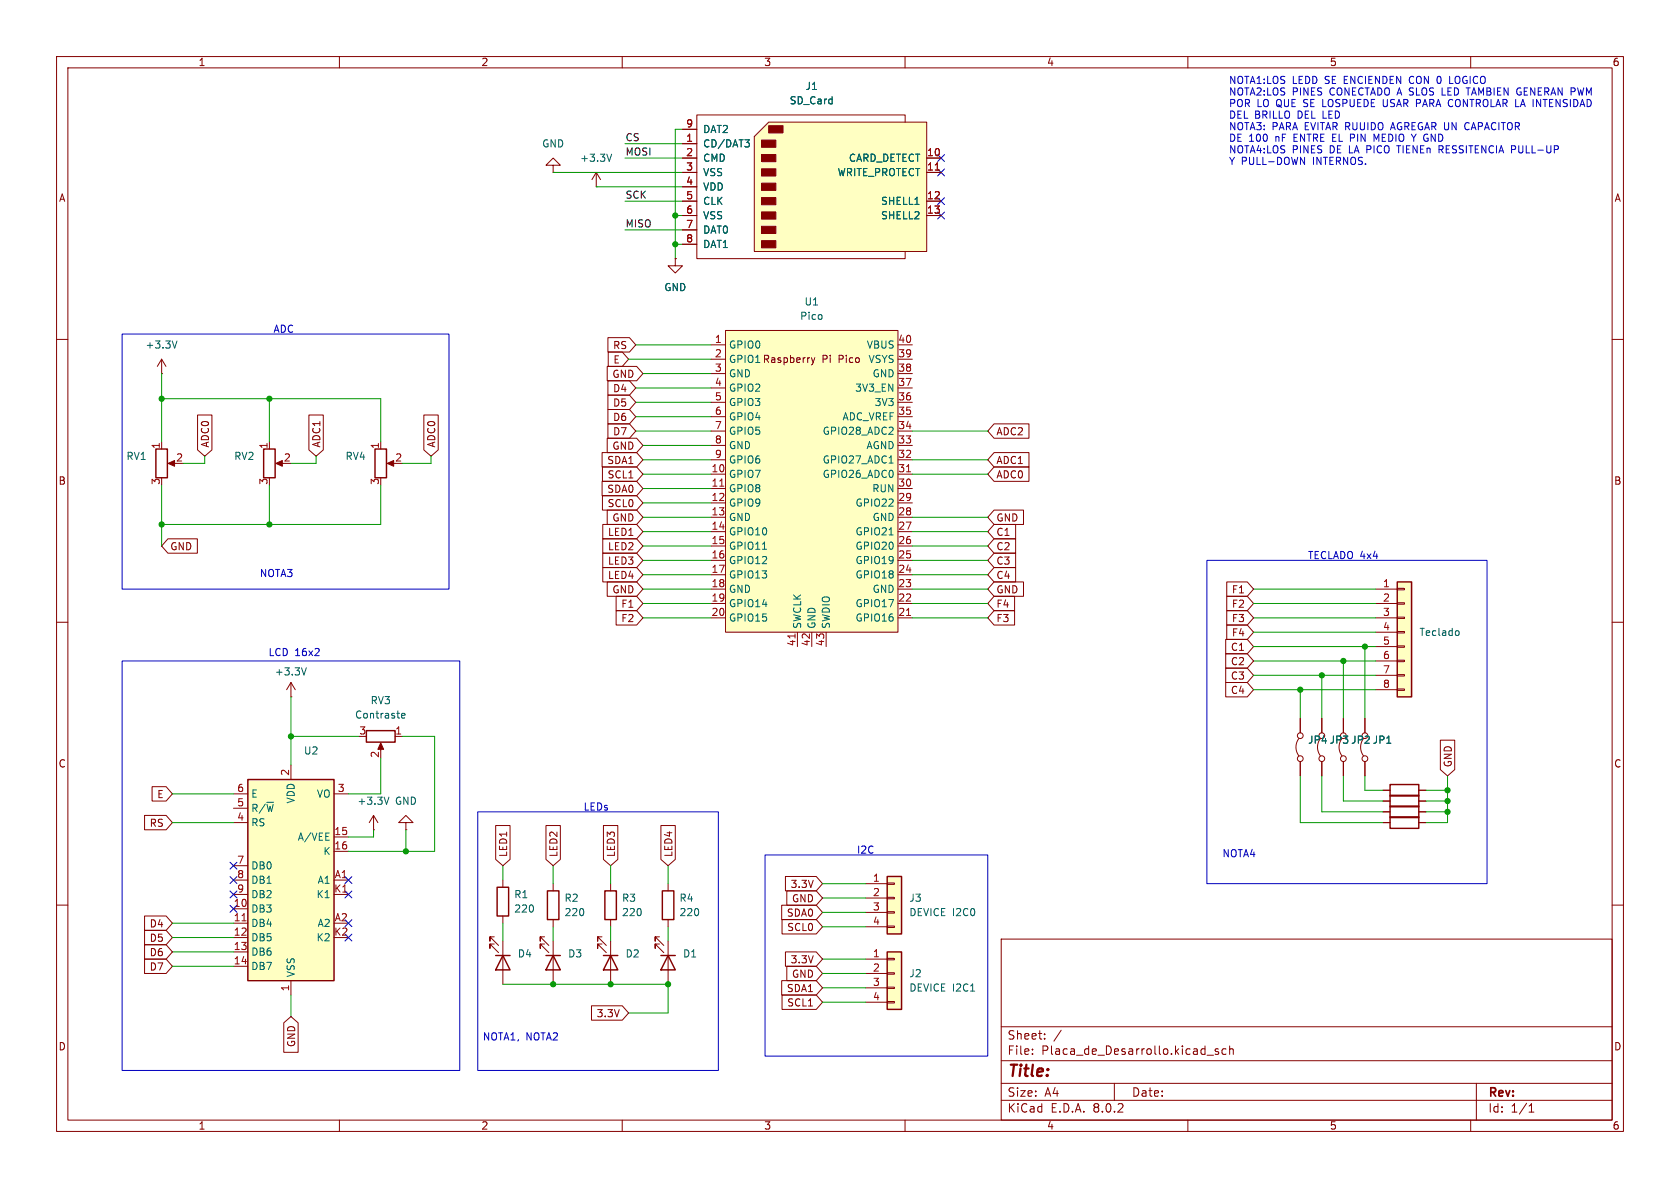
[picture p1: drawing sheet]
<svg xmlns="http://www.w3.org/2000/svg" width="297mm" height="210mm" viewBox="0 0 297 210" stroke-linecap="round" stroke-linejoin="round" font-family="sans-serif">
<g fill="none" stroke="#840000" stroke-width=".18">
<path d="M10 10h277v190h-277zM12 12h273v186h-273zM60 10v2M110 10v2M160 10v2M210 10v2M260 10v2M10 60h2M285 60h2M28.6 66h.1M28.6 63.5l-.8 1.3M28.6 63.5v2.5"/>
<path d="M28.6 63.5l.7 1.3M67.3 78.1v1.3M68.8 81.9h1M10 110h2M285 110h2M51.4 123.2h.1M51.4 120.7l-.7 1.2M51.4 120.7v2.5M51.4 120.7l.8 1.2M67.3 131.7v1M69.8 130.2h1.3M10 160h2"/>
<path d="M66 146.7h.1M66 144.1l-.7 1.3M66 144.1v2.6M66 144.1l.8 1.3M71.8 145.4h1.2l-1.2-1.3-1.3 1.3h1.3v1.3M71.8 146.7h.1M107.9 156.2v1.3M285 160h2M87.4 165.6h-.8v.8v-.8l1.5 1.5M87.4 166.9h-.8v.7v-.7l1.5 1.5M88.9 166.4v7.6M96.3 165.6h-.8v.8v-.8l1.5 1.5"/>
<path d="M96.3 166.9h-.8v.7v-.7l1.5 1.5M97.8 166.4v7.6M106.4 165.6h-.7v.8v-.8l1.5 1.5M106.4 166.9h-.7v.7v-.7l1.5 1.5M107.9 162.6v1.2M107.9 166.4v7.6M177 166h108v32h-108zM60 198v2M110 198v2M160 198v2M177 194.5h108M177 191.5h108"/>
<path d="M177 187.5h108M177 181.5h108M182.5 186.3v.1M182.5 185.5v.1M184.7 183.6v.1M184.7 182.8v.1M187.6 182.1l-1.3 2M197 191.5v3M210 198v2M213.4 186.5h1.1M215.4 185.5l-.4-.1-.2 .2 .1 .2 .5 .2v.3h-.6M216.7 185.5l-.4-.1-.3 .3v.4l.2 .2h.5"/>
<path d="M217.4 185.5l.2-.1 .4 .1v.9M217.4 184.9v1.5M260 198v2M261 191.5v6.5M270.3 196.6h.9M270.3 195.5l.4-.4v1.5"/>
</g>
<path d="M31.3 60.3l-.4 1.2M54.2 118.1l-.5 1.2M71 126.5l.6-.1-.1-.2-.3-.1-.2 .2 .1 .6h.4M68.8 140.9l-.5 1.3" fill="none" stroke="#006464" stroke-width=".18"/>
<g fill="#840000" stroke="#840000" stroke-width=".18">
<path d="M68.5 81.9l1.1-.5v1z"/>
<path d="M67.3 131.3l.5 1.2h-1z"/>
</g>
<path d="M66.3 79.4h2v5.1h-2zM64.8 129.2h5v2h-5zM106.9 157.5h2.1v5.1h-2.1zM87.6 168.9h2.6M88.9 168.9l1.3 2.6h-2.6zM96.5 168.9h2.6M97.8 168.9l1.3 2.6h-2.6zM106.7 168.9h2.5M107.9 168.9l1.3 2.6h-2.5z" fill="none" stroke="#840000" stroke-width=".25"/>
<path d="M156.8 154.9h2.6v10.2h-2.6z" fill="#ffffc2"/>
<path d="M47.6 78.1v1.3M49.1 81.9h1.1M153 156.2h3.8M153 158.8h3.8M156.8 158.6h1.3v.3h-1.3zM156.8 156.1h1.3v.2h-1.3zM153 161.3h3.8M153 163.8h3.8M156.8 163.7h1.3v.3h-1.3zM156.8 161.2h1.3v.2h-1.3z" fill="none" stroke="#840000" stroke-width=".18"/>
<path d="M46.6 79.4h2v5.1h-2zM156.8 154.9h2.6v10.2h-2.6z" fill="none" stroke="#840000" stroke-width=".25"/>
<path d="M48.8 81.9l1.1-.5v1z" fill="#840000" stroke="#840000" stroke-width=".18"/>
<path d="M43.8 137.8h15.3v35.6h-15.3z" fill="#ffffc2"/>
<path d="M27.6 79.4h2v5.1h-2zM43.8 137.8h15.3v35.6h-15.3zM87.9 156.8h2v5.1h-2zM96.8 157.5h2v5.1h-2zM117.1 157.5h2v5.1h-2zM116.8 168.9h2.6M118.1 168.9l1.3 2.6h-2.6z" fill="none" stroke="#840000" stroke-width=".25"/>
<g fill="none" stroke="#840000" stroke-width=".18">
<path d="M28.6 78.1v1.3M30.1 81.9h1M51.4 135.3v2.5M41.3 140.3h2.5M41.3 145.4h2.5M41.3 142.9h2.5M41.3 153h2.5M41.3 155.6h2.5M41.3 158.1h2.5M59.1 148h2.5M59.1 150.5h2.5M59.1 140.3h2.5"/>
<path d="M59.1 155.6h2.5M59.1 158.1h2.5M88.9 155.6v1.2M97.8 156.2v1.3M118.1 156.2v1.3M41.3 160.7h2.5M41.3 163.2h2.5M41.3 165.7h2.5M41.3 168.3h2.5M41.3 170.8h2.5M51.4 173.4v2.5M88.9 161.9v1.3"/>
<path d="M97.8 162.6v1.2M116.6 165.6h-.8v.8v-.8l1.5 1.5M116.6 166.9h-.8v.7v-.7l1.5 1.5M118.1 162.6v1.2M118.1 166.4v7.6"/>
</g>
<path d="M42.8 162.8h.7" fill="none" stroke="#a90000" stroke-width=".18"/>
<path d="M29.7 81.9l1.2-.5v1z" fill="#840000" stroke="#840000" stroke-width=".18"/>
<path d="M156.8 168.3h2.6v10.1h-2.6z" fill="#ffffc2"/>
<path d="M119.4 45.7v1.3h1.2l-1.2 1.3-1.3-1.3h1.3M119.4 45.7h.1M153 169.5h3.8M153 172.1h3.8M153 174.6h3.8M153 177.2h3.8M156.8 177h1.3v.3h-1.3zM156.8 174.5h1.3v.3h-1.3zM156.8 172h1.3v.2h-1.3zM156.8 169.4h1.3v.3h-1.3z" fill="none" stroke="#840000" stroke-width=".18"/>
<path d="M156.8 168.3h2.6v10.1h-2.6z" fill="none" stroke="#840000" stroke-width=".25"/>
<path d="M133.3 24.1l2.6-2.5h27.9v22.9h-30.5z" fill="#ffffc2"/>
<g fill="#840000" stroke="#840000" stroke-width=".18">
<path d="M134.6 42.5h2.6v1.3h-2.6z"/>
<path d="M134.6 40h2.6v1.3h-2.6z"/>
<path d="M134.6 37.5h2.6v1.2h-2.6z"/>
<path d="M134.6 34.9h2.6v1.3h-2.6z"/>
<path d="M134.6 32.4h2.6v1.3h-2.6z"/>
<path d="M134.6 29.8h2.6v1.3h-2.6z"/>
<path d="M134.6 27.3h2.6v1.3h-2.6z"/>
<path d="M134.6 24.8h2.6v1.2h-2.6z"/>
<path d="M135.9 22.2h2.5v1.3h-2.5z"/>
</g>
<g fill="none" stroke="#840000" stroke-width=".18">
<path d="M97.8 29.2h1.3l-1.3-1.3-1.3 1.3h1.3v1.3M97.8 30.5h.1M105.4 33h.1M105.4 30.5l-.8 1.3M105.4 30.5v2.5M105.4 30.5l.8 1.3M120.6 25.4h2.6M120.6 27.9h2.6M120.6 30.5h2.6M120.6 35.6h2.6M120.6 38.1h2.6M120.6 33h2.6"/>
<path d="M120.6 22.9h2.6M133.3 24.1l2.6-2.5h27.9v22.9h-30.5zM160 21.6v-1.3h-36.8v25.4h36.8v-1.2M163.8 27.9h2.6M163.8 30.5h2.6M163.8 35.6h2.6M163.8 38.1h2.6M120.6 40.6h2.6M120.6 43.2h2.6M237.2 130.6a2.54 2.54 0 0 0 0 3M237.5 127v2.5M237.5 134.6v2.6"/>
<circle cx="237.5" cy="130" r=".51"/>
<circle cx="237.5" cy="134.1" r=".51"/>
</g>
<path d="M108.1 27.2l-.4 1.3M131.7 24.7h.8l-.5 .5M132.2 25.2l.3 .2v.3l-.3 .3" fill="none" stroke="#006464" stroke-width=".18"/>
<path d="M165.3 30.1h.8" fill="none" stroke="#a90000" stroke-width=".18"/>
<path d="M247 102.9h2.6v20.3h-2.6z" fill="#ffffc2"/>
<g fill="none" stroke="#840000" stroke-width=".18">
<path d="M243.2 104.1h3.8M243.2 106.7h3.8M243.2 109.2h3.8M243.2 111.8h3.8M243.2 114.3h3.8M243.2 116.8h3.8M243.2 119.4h3.8M247 119.3h1.3v.2h-1.3zM247 116.7h1.3v.3h-1.3zM247 114.2h1.3v.2h-1.3zM247 111.6h1.3v.3h-1.3zM247 109.1h1.3v.2h-1.3z"/>
<path d="M247 106.6h1.3v.2h-1.3zM247 104h1.3v.3h-1.3zM229.6 130.6a2.54 2.54 0 0 0 0 3M229.9 127v2.5M229.9 134.6v2.6M233.4 130.6a2.54 2.54 0 0 0 0 3M233.7 127v2.5M233.7 134.6v2.6M241 130.6a2.54 2.54 0 0 0 0 3M241.3 127v2.5M241.3 134.6v2.6M243.2 121.9h3.8"/>
<path d="M244.5 139.7h1.2M247 121.8h1.3v.2h-1.3zM250.8 139.7h1.3M244.5 141.6h1.2M244.5 145.4h1.2M244.5 143.5h1.2M250.8 141.6h1.3M250.8 145.4h1.3M250.8 143.5h1.3"/>
<circle cx="229.9" cy="130" r=".51"/>
<circle cx="229.9" cy="134.1" r=".51"/>
<circle cx="233.7" cy="130" r=".51"/>
<circle cx="233.7" cy="134.1" r=".51"/>
<circle cx="241.3" cy="134.1" r=".51"/>
<circle cx="241.3" cy="130" r=".51"/>
</g>
<path d="M247 102.9h2.6v20.3h-2.6zM245.7 138.7h5.1v2h-5.1zM245.7 140.6h5.1v2h-5.1zM245.7 144.4h5.1v2h-5.1zM245.7 142.5h5.1v2h-5.1z" fill="none" stroke="#840000" stroke-width=".25"/>
<path d="M257.5 111.5l.3 .1 .2 .1-.1 .5-.4 .1" fill="none" stroke="#006464" stroke-width=".18"/>
<path d="M128.3 58.4h30.4v53.4h-30.4z" fill="#ffffc2"/>
<g fill="none" stroke="#840000" stroke-width=".18">
<path d="M120.6 25.4h2.6M120.6 27.9h2.6M120.6 30.5h2.6M120.6 35.6h2.6M120.6 38.1h2.6M120.6 33h2.6M120.6 22.9h2.6M163.8 27.9h2.6M163.8 30.5h2.6M163.8 35.6h2.6M163.8 38.1h2.6M107.5 59.7h3.8l1.1 1.3-1.1 1.2h-3.8z"/>
<path d="M119.4 45.7h.1M120.6 40.6h2.6M120.6 43.2h2.6M128.3 58.4h30.4v53.4h-30.4zM34.9 73.4h2.6v6.1l-1.3 1.1-1.3-1.1zM54.6 73.4h2.6v6.1l-1.3 1.1-1.3-1.1zM74.9 73.4h2.6v6.1l-1.3 1.1-1.3-1.1zM107.3 77.5h5.3l1.1 1.2-1.1 1.3h-5.3zM107.3 64.8h5.3l1.1 1.2-1.1 1.3h-5.3zM107.5 69.8h3.8l1.1 1.3-1.1 1.3h-3.8zM107.5 74.9h3.8l1.1 1.3-1.1 1.3h-3.8zM107.5 67.3h3.8l1.1 1.3-1.1 1.3h-3.8z"/>
<path d="M107.5 72.4h3.8l1.1 1.3-1.1 1.2h-3.8zM107.5 62.2h2.5l1.1 1.3-1.1 1.3h-2.5zM125.7 61h2.6M125.7 63.5h2.6M125.7 66h2.6M125.7 78.7h2.6M125.7 76.2h2.6M125.7 73.7h2.6M125.7 71.1h2.6M125.7 68.6h2.6M143.4 63.2l.4 .9M143.8 64.1l-.4 .4"/>
<path d="M144.1 63.2l-.3 .9M158.7 61h2.6M158.7 63.5h2.6M158.7 66h2.6M158.7 78.7h2.6M158.7 76.2h2.6M158.7 73.7h2.6M158.7 71.1h2.6M158.7 68.6h2.6M175.7 74.9h6.2v2.6h-6.2l-1.1-1.3zM29.7 95.2h5.2v2.6h-5.2l-1.1-1.3zM106.4 85.1h6.2l1.1 1.3-1.1 1.2h-6.2z"/>
<path d="M106.4 80h6.2l1.1 1.3-1.1 1.3h-6.2zM106.5 82.5h6.1l1.1 1.3-1.1 1.3h-6.1zM106.5 87.6h6.1l1.1 1.3-1.1 1.3h-6.1zM106.6 97.8h6l1.1 1.3-1.1 1.2h-6zM106.6 92.7h6l1.1 1.3-1.1 1.3h-6zM106.6 95.2h6l1.1 1.3-1.1 1.3h-6zM107.3 90.2h5.3l1.1 1.2-1.1 1.3h-5.3zM125.7 83.8h2.6M125.7 86.4h2.6M125.7 88.9h2.6M125.7 91.4h2.6M125.7 94h2.6"/>
<path d="M125.7 96.5h2.6M125.7 99.1h2.6M125.7 81.3h2.6M158.7 83.8h2.6M158.7 86.4h2.6M158.7 88.9h2.6M158.7 91.4h2.6M158.7 94h2.6M158.7 96.5h2.6M158.7 99.1h2.6M158.7 81.3h2.6M175.7 90.2h5.2v2.5h-5.2l-1.1-1.3z"/>
<path d="M175.7 82.5h6.2v2.6h-6.2l-1.1-1.3zM175.7 80h6.2v2.6h-6.2l-1.1-1.3zM175.7 92.7h3.8v2.6h-3.8l-1.1-1.3zM175.7 95.2h3.8v2.6h-3.8l-1.1-1.3zM175.7 97.8h3.8v2.5h-3.8l-1.1-1.2zM106.6 100.3h6l1.1 1.3-1.1 1.3h-6zM107.3 102.9h5.3l1.1 1.2-1.1 1.3h-5.3zM108.9 107.9h3.7l1.1 1.3-1.1 1.3h-3.7zM108.9 105.4h3.7l1.1 1.3-1.1 1.3h-3.7zM125.7 101.6h2.6M125.7 104.1h2.6M125.7 106.7h2.6"/>
<path d="M125.7 109.2h2.6M141 111.8v2.5M143.5 111.8v2.5M146 111.8v2.5M158.7 101.6h2.6M158.7 104.1h2.6M158.7 106.7h2.6M158.7 109.2h2.6M175.7 100.3h3.8v2.6h-3.8l-1.1-1.3zM175.7 102.9h5.2v2.5h-5.2l-1.1-1.3zM175.7 105.4h3.7v2.6h-3.7l-1.1-1.3zM175.7 107.9h3.7v2.6h-3.7l-1.1-1.3z"/>
<path d="M216.7 113h3.8l1.1 1.3-1.1 1.3h-3.8zM216.7 118.1h3.8l1.1 1.3-1.1 1.3h-3.8zM216.7 115.6h3.8l1.1 1.2-1.1 1.3h-3.8zM216.9 102.9h3.6l1.1 1.2-1.1 1.3h-3.6zM216.9 107.9h3.6l1.1 1.3-1.1 1.3h-3.6zM216.9 105.4h3.6l1.1 1.3-1.1 1.3h-3.6zM216.9 110.5h3.6l1.1 1.3-1.1 1.2h-3.6zM26.9 139.1h2.5l1.1 1.2-1.1 1.3h-2.5zM216.7 120.6h3.8l1.1 1.3-1.1 1.3h-3.8zM229.9 127v2.5M229.9 134.6v2.6M233.7 127v2.5"/>
<path d="M233.7 134.6v2.6M237.5 127v2.5M237.5 134.6v2.6M241.3 127v2.5M241.3 134.6v2.6M244.5 139.7h1.2M250.8 139.7h1.3M254.6 130.8h2.6v5.2l-1.3 1.2-1.3-1.2zM25.6 144.1h3.8l1.1 1.3-1.1 1.3h-3.8zM87.6 145.9h2.6v6l-1.3 1.1-1.3-1.1zM96.5 145.9h2.6v6l-1.3 1.1-1.3-1.1zM106.7 145.9h2.5v6l-1.3 1.1-1.2-1.1z"/>
<path d="M116.8 145.9h2.6v6l-1.3 1.1-1.3-1.1zM138.9 154.9h5.4l1.1 1.3-1.1 1.3h-5.4zM139.1 157.5h5.2l1.1 1.3-1.1 1.2h-5.2zM244.5 141.6h1.2M244.5 145.4h1.2M244.5 143.5h1.2M250.8 141.6h1.3M250.8 145.4h1.3M250.8 143.5h1.3M25.6 169.5h3.8l1.1 1.3-1.1 1.3h-3.8zM25.6 167h3.8l1.1 1.3-1.1 1.2h-3.8zM25.6 164.5h3.8l1.1 1.2-1.1 1.3h-3.8z"/>
<path d="M25.6 161.9h3.8l1.1 1.3-1.1 1.3h-3.8zM104.6 177.8h5.4l1.1 1.3-1.1 1.2h-5.4zM138.2 160h6.1l1.1 1.3-1.1 1.3h-6.1zM138.2 173.4h6.1l1.1 1.2-1.1 1.3h-6.1zM138.3 175.9h6l1.1 1.3-1.1 1.2h-6zM138.3 162.6h6l1.1 1.2-1.1 1.3h-6zM138.9 168.3h5.4l1.1 1.2-1.1 1.3h-5.4zM139.1 170.8h5.2l1.1 1.3-1.1 1.3h-5.2zM50.2 180.8l1.2-1.1 1.3 1.1v5.2h-2.5z"/>
</g>
<path d="M165.3 30.1h.8M127.2 85.9h.8M160.3 83.4h.7M140.6 112.1v.7M160.3 108.8h.7" fill="none" stroke="#a90000" stroke-width=".18"/>
<path d="M131.7 24.7h.8l-.5 .5M132.2 25.2l.3 .2v.3l-.3 .3M134.8 97.1h.7M157.2 94.6h.7M157.2 81.9h.7" fill="none" stroke="#006464" stroke-width=".18"/>
<g fill="none" stroke="#0000c2" stroke-width=".18">
<path d="M244.5 17.6v1l.3 .3M256.3 13.5v1.3h.6M229.9 27.8l.7 1.3v-1.3M243.3 24.6l-.4-.9v1.3M254.4 25.8v1.2M254.4 26.4h.5M254.7 26.4l.4 .6M259 22.6l.4 .3M259.4 21.7l-.4 .3M21.6 59.1h57.8v45h-57.8zM213.4 99.1h49.5v57.1h-49.5zM21.6 116.8h59.7v72.4h-59.7z"/>
<path d="M84.5 143.5h42.5v45.7h-42.5zM135.3 151.1h39.3v35.6h-39.3z"/>
</g>
<g fill="none" stroke="#009600" stroke-width=".18">
<path d="M97.8 30.5h22.8M105.4 33h15.2M110.5 35.6h10.1M110.5 25.4h10.1M110.5 27.9h10.1M119.4 38.1h1.2M120.6 22.9h-1.2v22.8M110.5 40.6h10.1M119.4 43.2h1.2M28.6 66v12.1M28.6 70.5h38.7v7.6M47.6 70.5v7.6"/>
<path d="M111.1 63.5h14.6M112.4 73.7h13.3M112.4 68.6h13.3M112.4 61h13.3M112.4 71.1h13.3M112.4 76.2h13.3M113.7 66h12M113.7 78.7h12M161.3 76.2h13.3M28.6 85.7v10.8M36.2 80.6v1.3h-3.8M47.6 85.7v7"/>
<path d="M55.9 80.6v1.3h-4.5M67.3 85.7v7h-38.7M76.2 80.6v1.3h-5.1M113.7 86.4h12M113.7 88.9h12M113.7 81.3h12M113.7 83.8h12M113.7 94h12M113.7 96.5h12M113.7 99.1h12M113.7 91.4h12M161.3 81.3h13.3"/>
<path d="M161.3 83.8h13.3M161.3 94h13.3M161.3 96.5h13.3M161.3 99.1h13.3M161.3 91.4h13.3M113.7 104.1h12M113.7 101.6h12M113.7 109.2h12M113.7 106.7h12M161.3 104.1h13.3M161.3 101.6h13.3M161.3 109.2h13.3"/>
<path d="M161.3 106.7h13.3M221.6 104.1h21.6M221.6 109.2h21.6M221.6 106.7h21.6M221.6 116.8h21.6M221.6 111.8h21.6M221.6 114.3h21.6M221.6 119.4h21.6M233.7 119.4v7.6M237.5 116.8v10.2M241.3 114.3v12.7M51.4 130.2h12.1"/>
<path d="M51.4 123.2v12.1M67.3 134v6.3h-5.7M71.1 130.2h5.7v20.3h-15.2M221.6 121.9h21.6M229.9 137.2v8.2h14.6M229.9 121.9v5.1M233.7 137.2v6.3h10.8M237.5 137.2v4.4h7M241.3 137.2v2.5h3.2M252.1 139.7h3.8M255.9 137.2v8.2h-3.8M30.5 140.3h10.8"/>
<path d="M30.5 145.4h10.8M66 146.7v1.3h-4.4M71.8 146.7v3.8M88.9 153v2.6M97.8 153v3.2M107.9 153v3.2M118.1 153v3.2M145.4 158.8h7.6M145.4 156.2h7.6M252.1 143.5h3.8M252.1 141.6h3.8M30.5 163.2h10.8"/>
<path d="M30.5 165.7h10.8M30.5 168.3h10.8M30.5 170.8h10.8M51.4 175.9v3.8M88.9 163.2v3.2M88.9 174h29.2v5.1h-7M97.8 163.8v2.6M107.9 163.8v2.6M118.1 163.8v2.6M145.4 161.3h7.6M145.4 163.8h7.6M145.4 169.5h7.6"/>
<path d="M145.4 174.6h7.6M145.4 172.1h7.6M145.4 177.2h7.6"/>
</g>
<g fill="none" stroke="#000084" stroke-width=".18">
<path d="M165.8 37.5l1.2 1.2M165.8 35l1.2 1.2M165.8 27.3l1.2 1.2M165.8 29.9l1.2 1.2M167 37.5l-1.2 1.2M167 35l-1.2 1.2M167 27.3l-1.2 1.2M167 29.9l-1.2 1.2M40.7 157.5l1.2 1.2M40.7 155l1.2 1.2M40.7 152.4l1.2 1.2M41.9 157.5l-1.2 1.2"/>
<path d="M41.9 155l-1.2 1.2M41.9 152.4l-1.2 1.2M61 155l1.2 1.2M61 157.5l1.2 1.2M62.2 155l-1.2 1.2M62.2 157.5l-1.2 1.2M40.7 160l1.2 1.3M41.9 160l-1.2 1.3M61 165.1l1.2 1.2M61 162.6l1.2 1.2M62.2 165.1l-1.2 1.2M62.2 162.6l-1.2 1.2"/>
</g>
<g fill="#009600" stroke="#009600" stroke-width=".18">
<circle cx="107.9" cy="174" r=".46"/>
<circle cx="118.1" cy="174" r=".46"/>
<circle cx="51.4" cy="130.2" r=".46"/>
<circle cx="28.6" cy="92.7" r=".46"/>
<circle cx="47.6" cy="70.5" r=".46"/>
<circle cx="28.6" cy="70.5" r=".46"/>
<circle cx="47.6" cy="92.7" r=".46"/>
<circle cx="71.8" cy="150.5" r=".46"/>
<circle cx="97.8" cy="174" r=".46"/>
<circle cx="119.4" cy="38.1" r=".46"/>
<circle cx="119.4" cy="43.2" r=".46"/>
<circle cx="255.9" cy="143.5" r=".46"/>
<circle cx="255.9" cy="139.7" r=".46"/>
<circle cx="233.7" cy="119.4" r=".46"/>
<circle cx="229.9" cy="121.9" r=".46"/>
<circle cx="241.3" cy="114.3" r=".46"/>
<circle cx="237.5" cy="116.8" r=".46"/>
<circle cx="255.9" cy="141.6" r=".46"/>
</g>
<text font-size="2.8" fill="#840000" x="178" y="190.9">Title:</text>
<g font-size="2.1" fill="#840000">
<text x="178" y="184">Sheet:</text>
<text x="178" y="186.7">File:</text>
<text x="184.1" y="186.7">Placa_de_Desarrollo.kicad_sch</text>
<text x="178" y="196.9">KiCad</text>
<text x="178" y="194.1">Size:</text>
<text x="184.7" y="194.1">A4</text>
<text x="185.7" y="196.9">E.D.A.</text>
<text x="193.3" y="196.9">8.0.2</text>
<text x="200" y="194.1">Date:</text>
<text x="263" y="194.3">Rev:</text>
<text x="263" y="196.9">Id:</text>
<text x="267.1" y="196.9">1/1</text>
</g>
<g font-size="1.8" fill="#840000">
<text x="35" y="11.9">1</text>
<text x="85" y="11.9">2</text>
<text x="135" y="11.9">3</text>
<text x="185" y="11.9">4</text>
<text x="235" y="11.9">5</text>
<text x="285" y="11.9">6</text>
<text x="10.3" y="35.9">A</text>
<text x="285.3" y="35.9">A</text>
<text x="108.3" y="61.9">RS</text>
<text x="108.3" y="64.5">E</text>
<text x="145.3" y="64.4">Pi</text>
<text x="148.4" y="64.4">Pico</text>
<text x="108.2" y="67">GND</text>
<text x="108.3" y="69.5">D4</text>
<text x="108.3" y="72.1">D5</text>
<text x="108.3" y="77.2">D7</text>
<text x="108.3" y="74.6">D6</text>
<text x="176.1" y="77.2">ADC2</text>
<text x="37.1" y="79.2" transform="rotate(-90 37.1 79.2)">ADC0</text>
<text x="56.8" y="79.2" transform="rotate(-90 56.8 79.2)">ADC1</text>
<text x="77.2" y="79.2" transform="rotate(-90 77.2 79.2)">ADC0</text>
<text x="107.3" y="82.2">SDA1</text>
<text x="108.2" y="79.7">GND</text>
<text x="176.1" y="82.2">ADC1</text>
<text x="10.3" y="85.9">B</text>
<text x="107.3" y="87.3">SDA0</text>
<text x="107.3" y="84.8">SCL1</text>
<text x="107.3" y="89.9">SCL0</text>
<text x="176.1" y="84.8">ADC0</text>
<text x="285.3" y="85.9">B</text>
<text x="107.4" y="94.9">LED1</text>
<text x="108.2" y="92.4">GND</text>
<text x="176.1" y="92.4">GND</text>
<text x="176.1" y="94.9">C1</text>
<text x="30" y="97.5">GND</text>
<text x="107.4" y="100">LED3</text>
<text x="107.4" y="97.5">LED2</text>
<text x="176.1" y="97.5">C2</text>
<text x="176.1" y="100">C3</text>
<text x="107.4" y="102.6">LED4</text>
<text x="108.2" y="105.1">GND</text>
<text x="109.7" y="107.6">F1</text>
<text x="176.1" y="102.6">C4</text>
<text x="176.1" y="105.1">GND</text>
<text x="176.1" y="107.6">F4</text>
<text x="217.7" y="105.1">F1</text>
<text x="217.7" y="107.6">F2</text>
<text x="109.7" y="110.2">F2</text>
<text x="176.1" y="110.2">F3</text>
<text x="217.7" y="110.2">F3</text>
<text x="217.7" y="112.7">F4</text>
<text x="217.5" y="115.3">C1</text>
<text x="217.5" y="117.8">C2</text>
<text x="217.5" y="120.3">C3</text>
<text x="217.5" y="122.9">C4</text>
<text x="10.3" y="135.9">C</text>
<text x="256.9" y="135.7" transform="rotate(-90 256.9 135.7)">GND</text>
<text x="285.3" y="135.9">C</text>
<text x="27.7" y="141.3">E</text>
<text x="26.4" y="146.4">RS</text>
<text x="89.9" y="151.6" transform="rotate(-90 89.9 151.6)">LED1</text>
<text x="98.7" y="151.6" transform="rotate(-90 98.7 151.6)">LED2</text>
<text x="108.9" y="151.6" transform="rotate(-90 108.9 151.6)">LED3</text>
<text x="119.1" y="151.6" transform="rotate(-90 119.1 151.6)">LED4</text>
<text x="139.7" y="157.2">3.3V</text>
<text x="139.9" y="159.7">GND</text>
<text x="26.4" y="166.7">D5</text>
<text x="26.4" y="164.1">D4</text>
<text x="139" y="162.2">SDA0</text>
<text x="139.1" y="164.8">SCL0</text>
<text x="26.4" y="171.8">D7</text>
<text x="26.4" y="169.2">D6</text>
<text x="139.7" y="170.5">3.3V</text>
<text x="139.9" y="173">GND</text>
<text x="139" y="175.6">SDA1</text>
<text x="139.1" y="178.1">SCL1</text>
<text x="10.3" y="185.9">D</text>
<text x="52.4" y="185.2" transform="rotate(-90 52.4 185.2)">GND</text>
<text x="105.4" y="180">3.3V</text>
<text x="285.3" y="185.9">D</text>
<text x="35" y="199.9">1</text>
<text x="85" y="199.9">2</text>
<text x="135" y="199.9">3</text>
<text x="185" y="199.9">4</text>
<text x="235" y="199.9">5</text>
<text x="285" y="199.9">6</text>
</g>
<g font-size="1.8" fill="#006464">
<text x="142.3" y="16.1">J1</text>
<text x="124.2" y="23.7">DAT2</text>
<text x="139.5" y="18.6">SD_Card</text>
<text x="95.8" y="26.3">GND</text>
<text x="102.5" y="28.8">+3.3V</text>
<text x="124.2" y="26.3">CD/DAT3</text>
<text x="124.2" y="28.8">CMD</text>
<text x="150" y="28.8">CARD_DETECT</text>
<text x="124.2" y="31.3">VSS</text>
<text x="124.2" y="33.9">VDD</text>
<text x="148" y="31.3">WRITE_PROTECT</text>
<text x="124.2" y="36.4">CLK</text>
<text x="124.2" y="39">VSS</text>
<text x="124.2" y="41.5">DAT0</text>
<text x="155.7" y="36.4">SHELL1</text>
<text x="155.7" y="39">SHELL2</text>
<text x="124.2" y="44">DAT1</text>
<text x="117.3" y="51.7">GND</text>
<text x="141.4" y="56.7">Pico</text>
<text x="142.1" y="54.2">U1</text>
<text x="25.6" y="61.8">+3.3V</text>
<text x="128.8" y="61.8">GPIO0</text>
<text x="128.8" y="64.4">GPIO1 Raspberry</text>
<text x="153.1" y="61.8">VBUS</text>
<text x="153.4" y="64.4">VSYS</text>
<text x="128.8" y="66.9">GND</text>
<text x="128.8" y="69.4">GPIO2</text>
<text x="128.8" y="72">GPIO3</text>
<text x="151.1" y="69.4">3V3_EN</text>
<text x="154.2" y="66.9">GND</text>
<text x="154.5" y="72">3V3</text>
<text x="128.8" y="74.5">GPIO4</text>
<text x="128.8" y="77.1">GPIO5</text>
<text x="145.3" y="77.1">GPIO28_ADC2</text>
<text x="148.8" y="74.5">ADC_VREF</text>
<text x="22.3" y="81.5">RV1</text>
<text x="41.3" y="81.5">RV2</text>
<text x="61" y="81.5">RV4</text>
<text x="128.8" y="79.6">GND</text>
<text x="128.8" y="82.1">GPIO6</text>
<text x="145.3" y="82.1">GPIO27_ADC1</text>
<text x="153.1" y="79.6">AGND</text>
<text x="128.8" y="84.7">GPIO7</text>
<text x="128.8" y="87.2">GPIO8</text>
<text x="128.8" y="89.8">GPIO9</text>
<text x="145.3" y="84.7">GPIO26_ADC0</text>
<text x="151.1" y="89.8">GPIO22</text>
<text x="154.1" y="87.2">RUN</text>
<text x="128.8" y="92.3">GND</text>
<text x="128.8" y="94.8">GPIO10</text>
<text x="151.1" y="94.8">GPIO21</text>
<text x="154.2" y="92.3">GND</text>
<text x="128.8" y="97.4">GPIO11</text>
<text x="128.8" y="99.9">GPIO12</text>
<text x="151.1" y="99.9">GPIO19</text>
<text x="151.1" y="97.4">GPIO20</text>
<text x="128.8" y="102.5">GPIO13</text>
<text x="128.8" y="105">GND</text>
<text x="128.8" y="107.5">GPIO14</text>
<text x="151.1" y="107.5">GPIO17</text>
<text x="151.1" y="102.5">GPIO18</text>
<text x="154.2" y="105">GND</text>
<text x="128.8" y="110.1">GPIO15</text>
<text x="141.8" y="111.3" transform="rotate(-90 141.8 111.3)">SWCLK</text>
<text x="144.4" y="111.3" transform="rotate(-90 144.4 111.3)">GND</text>
<text x="146.9" y="111.3" transform="rotate(-90 146.9 111.3)">SWDIO</text>
<text x="151.1" y="110.1">GPIO16</text>
<text x="250.8" y="112.6">Teclado</text>
<text x="48.5" y="119.6">+3.3V</text>
<text x="65.4" y="124.7">RV3</text>
<text x="62.7" y="127.2">Contraste</text>
<text x="231.1" y="131.7">JP4 JP3 JP2 JP1</text>
<text x="53.6" y="133.6">U2</text>
<text x="44.3" y="143.7">R/~{W}</text>
<text x="44.3" y="141.2">E</text>
<text x="52.3" y="142.1" transform="rotate(-90 52.3 142.1)">VDD</text>
<text x="55.9" y="141.2">VO</text>
<text x="63.1" y="142.5">+3.3V</text>
<text x="69.7" y="142.5">GND</text>
<text x="44.3" y="146.3">RS</text>
<text x="52.5" y="148.8">A/VEE</text>
<text x="44.3" y="153.9">DB0</text>
<text x="57.1" y="151.4">K</text>
<text x="44.3" y="161.5">DB3</text>
<text x="44.3" y="156.4">DB1</text>
<text x="44.3" y="159">DB2</text>
<text x="55.9" y="159">K1</text>
<text x="56" y="156.4">A1</text>
<text x="90.8" y="159">R1</text>
<text x="90.8" y="161.5">220</text>
<text x="99.7" y="159.6">R2</text>
<text x="109.9" y="159.6">R3</text>
<text x="120" y="159.6">R4</text>
<text x="160.7" y="159.6">J3</text>
<text x="44.3" y="164.1">DB4</text>
<text x="44.3" y="166.6">DB5</text>
<text x="55.9" y="166.6">K2</text>
<text x="56" y="164.1">A2</text>
<text x="99.7" y="162.2">220</text>
<text x="109.9" y="162.2">220</text>
<text x="120" y="162.2">220</text>
<text x="160.7" y="162.2">DEVICE I2C0</text>
<text x="44.3" y="169.1">DB6</text>
<text x="44.3" y="171.7">DB7</text>
<text x="52.3" y="172.8" transform="rotate(-90 52.3 172.8)">VSS</text>
<text x="91.4" y="169.5">D4</text>
<text x="100.3" y="169.5">D3</text>
<text x="110.5" y="169.5">D2</text>
<text x="120.7" y="169.5">D1</text>
<text x="160.7" y="172.9">J2</text>
<text x="160.7" y="175.5">DEVICE I2C1</text>
</g>
<g font-size="1.8" fill="#0000c2">
<text x="217.2" y="15">NOTA1:LOS</text>
<text x="217.2" y="17.1">NOTA2:LOS</text>
<text x="228.4" y="15">LEDD SE ENCIENDEN</text>
<text x="228.4" y="17.1">PINES</text>
<text x="235.2" y="17.1">CONECTADO A SLOS LED TAMBIEN GENERAN PWM</text>
<text x="249.6" y="15">CON 0</text>
<text x="257.1" y="15">LOGICO</text>
<text x="217.2" y="19.1">POR LO QUE SE LOSPUEDE</text>
<text x="217.2" y="21.2">DEL BRILLO</text>
<text x="217.2" y="23.2">NOTA3:</text>
<text x="224.9" y="23.2">PARA EVITAR RUUIDO</text>
<text x="229.5" y="21.2">DEL LED</text>
<text x="245.2" y="19.1">USAR PARA CONTROLAR LA INTENSIDAD</text>
<text x="246.4" y="23.2">AGREGAR UN</text>
<text x="259.8" y="23.2">CAPACITOR</text>
<text x="217.2" y="25.3">DE 100</text>
<text x="217.2" y="27.3">NOTA4:LOS</text>
<text x="217.2" y="29.4">Y PULL-DOWN</text>
<text x="225.6" y="25.3">nF</text>
<text x="228.4" y="27.3">PINES</text>
<text x="229" y="25.3">ENTRE EL PIN</text>
<text x="232.2" y="29.4">INTERNOS.</text>
<text x="235.2" y="27.3">DE LA PICO</text>
<text x="243.7" y="25.3">MEDIO Y GND</text>
<text x="247.7" y="27.3">TIENEn</text>
<text x="255.2" y="27.3">RESSITENCIA PULL-UP</text>
<text x="48.2" y="59">ADC</text>
<text x="231.1" y="99">TECLADO 4x4</text>
<text x="45.8" y="102.2">NOTA3</text>
<text x="47.4" y="116.2">LCD 16x2</text>
<text x="103.1" y="143.5">LEDs</text>
<text x="151.4" y="151.1">I2C</text>
<text x="216" y="151.7">NOTA4</text>
<text x="85.3" y="184.1">NOTA1,</text>
<text x="93" y="184.1">NOTA2</text>
</g>
<g font-size="1.8" fill="#a90000">
<text x="121.2" y="22.6">9</text>
<text x="121.2" y="25.1">1</text>
<text x="121.2" y="27.7">2</text>
<text x="163.8" y="27.7">10</text>
<text x="121.2" y="30.2">3</text>
<text x="121.2" y="32.8">4</text>
<text x="121.2" y="35.3">5</text>
<text x="163.8" y="30.2">11</text>
<text x="163.8" y="35.3">12</text>
<text x="121.2" y="37.8">6</text>
<text x="121.2" y="40.4">7</text>
<text x="163.8" y="37.8">13</text>
<text x="121.2" y="42.9">8</text>
<text x="126.3" y="60.7">1</text>
<text x="126.3" y="63.2">2</text>
<text x="126.3" y="65.8">3</text>
<text x="158.7" y="65.8">38</text>
<text x="158.7" y="63.2">39</text>
<text x="158.7" y="60.7">40</text>
<text x="126.3" y="68.3">4</text>
<text x="126.3" y="70.9">5</text>
<text x="158.7" y="70.9">36</text>
<text x="158.7" y="68.3">37</text>
<text x="126.3" y="73.4">6</text>
<text x="126.3" y="75.9">7</text>
<text x="158.7" y="75.9">34</text>
<text x="158.7" y="73.4">35</text>
<text x="28.3" y="79.4" transform="rotate(-90 28.3 79.4)">1</text>
<text x="31" y="81.7">2</text>
<text x="47.4" y="79.4" transform="rotate(-90 47.4 79.4)">1</text>
<text x="50.1" y="81.7">2</text>
<text x="67.1" y="79.4" transform="rotate(-90 67.1 79.4)">1</text>
<text x="69.8" y="81.7">2</text>
<text x="125.7" y="83.6">10</text>
<text x="126.3" y="78.5">8</text>
<text x="126.3" y="81">9</text>
<text x="158.7" y="83.6">31</text>
<text x="158.7" y="81">32</text>
<text x="158.7" y="78.5">33</text>
<text x="28.3" y="85.8" transform="rotate(-90 28.3 85.8)">3</text>
<text x="47.4" y="85.8" transform="rotate(-90 47.4 85.8)">3</text>
<text x="67.1" y="85.8" transform="rotate(-90 67.1 85.8)">3</text>
<text x="125.7" y="86.1">11</text>
<text x="125.7" y="88.6">12</text>
<text x="158.7" y="88.6">29</text>
<text x="158.7" y="86.1">30</text>
<text x="125.7" y="91.2">13</text>
<text x="125.7" y="93.7">14</text>
<text x="158.7" y="93.7">27</text>
<text x="158.7" y="91.2">28</text>
<text x="125.7" y="96.3">15</text>
<text x="125.7" y="98.8">16</text>
<text x="125.7" y="101.3">17</text>
<text x="158.7" y="101.3">24</text>
<text x="158.7" y="98.8">25</text>
<text x="158.7" y="96.3">26</text>
<text x="125.7" y="103.9">18</text>
<text x="125.7" y="106.4">19</text>
<text x="158.7" y="106.4">22</text>
<text x="158.7" y="103.9">23</text>
<text x="244.4" y="103.9">1</text>
<text x="244.4" y="106.4">2</text>
<text x="125.7" y="109">20</text>
<text x="158.7" y="109">21</text>
<text x="244.4" y="109">3</text>
<text x="244.4" y="111.5">4</text>
<text x="140.7" y="114.3" transform="rotate(-90 140.7 114.3)">41</text>
<text x="143.3" y="114.3" transform="rotate(-90 143.3 114.3)">42</text>
<text x="145.8" y="114.3" transform="rotate(-90 145.8 114.3)">43</text>
<text x="244.4" y="114">5</text>
<text x="244.4" y="116.6">6</text>
<text x="244.4" y="119.1">7</text>
<text x="244.4" y="121.7">8</text>
<text x="63.4" y="129.9">3</text>
<text x="69.8" y="129.9">1</text>
<text x="51.2" y="137.2" transform="rotate(-90 51.2 137.2)">2</text>
<text x="67.1" y="134.1" transform="rotate(-90 67.1 134.1)">2</text>
<text x="41.8" y="142.6">5</text>
<text x="41.8" y="140.1">6</text>
<text x="59.6" y="140.1">3</text>
<text x="41.8" y="145.2">4</text>
<text x="59" y="147.7">15</text>
<text x="41.8" y="152.8">7</text>
<text x="41.8" y="155.3">8</text>
<text x="59" y="150.2">16</text>
<text x="59.1" y="155.3">A1</text>
<text x="154.2" y="156">1</text>
<text x="41.2" y="160.4">10</text>
<text x="41.8" y="157.9">9</text>
<text x="59" y="157.9">K1</text>
<text x="154.2" y="158.5">2</text>
<text x="154.2" y="161">3</text>
<text x="41.2" y="162.9">11</text>
<text x="41.2" y="165.5">12</text>
<text x="59" y="165.5">K2</text>
<text x="59.1" y="162.9">A2</text>
<text x="154.2" y="163.6">4</text>
<text x="41.2" y="168">13</text>
<text x="41.2" y="170.6">14</text>
<text x="154.2" y="169.3">1</text>
<text x="154.2" y="171.8">2</text>
<text x="51.2" y="175.3" transform="rotate(-90 51.2 175.3)">1</text>
<text x="154.2" y="174.4">3</text>
<text x="154.2" y="176.9">4</text>
</g>
<g font-size="1.8" fill="#0f0f0f">
<text x="110.5" y="27.6">MOSI</text>
<text x="110.5" y="25.1">CS</text>
<text x="110.5" y="35.2">SCK</text>
<text x="110.5" y="40.3">MISO</text>
</g>
</svg>
